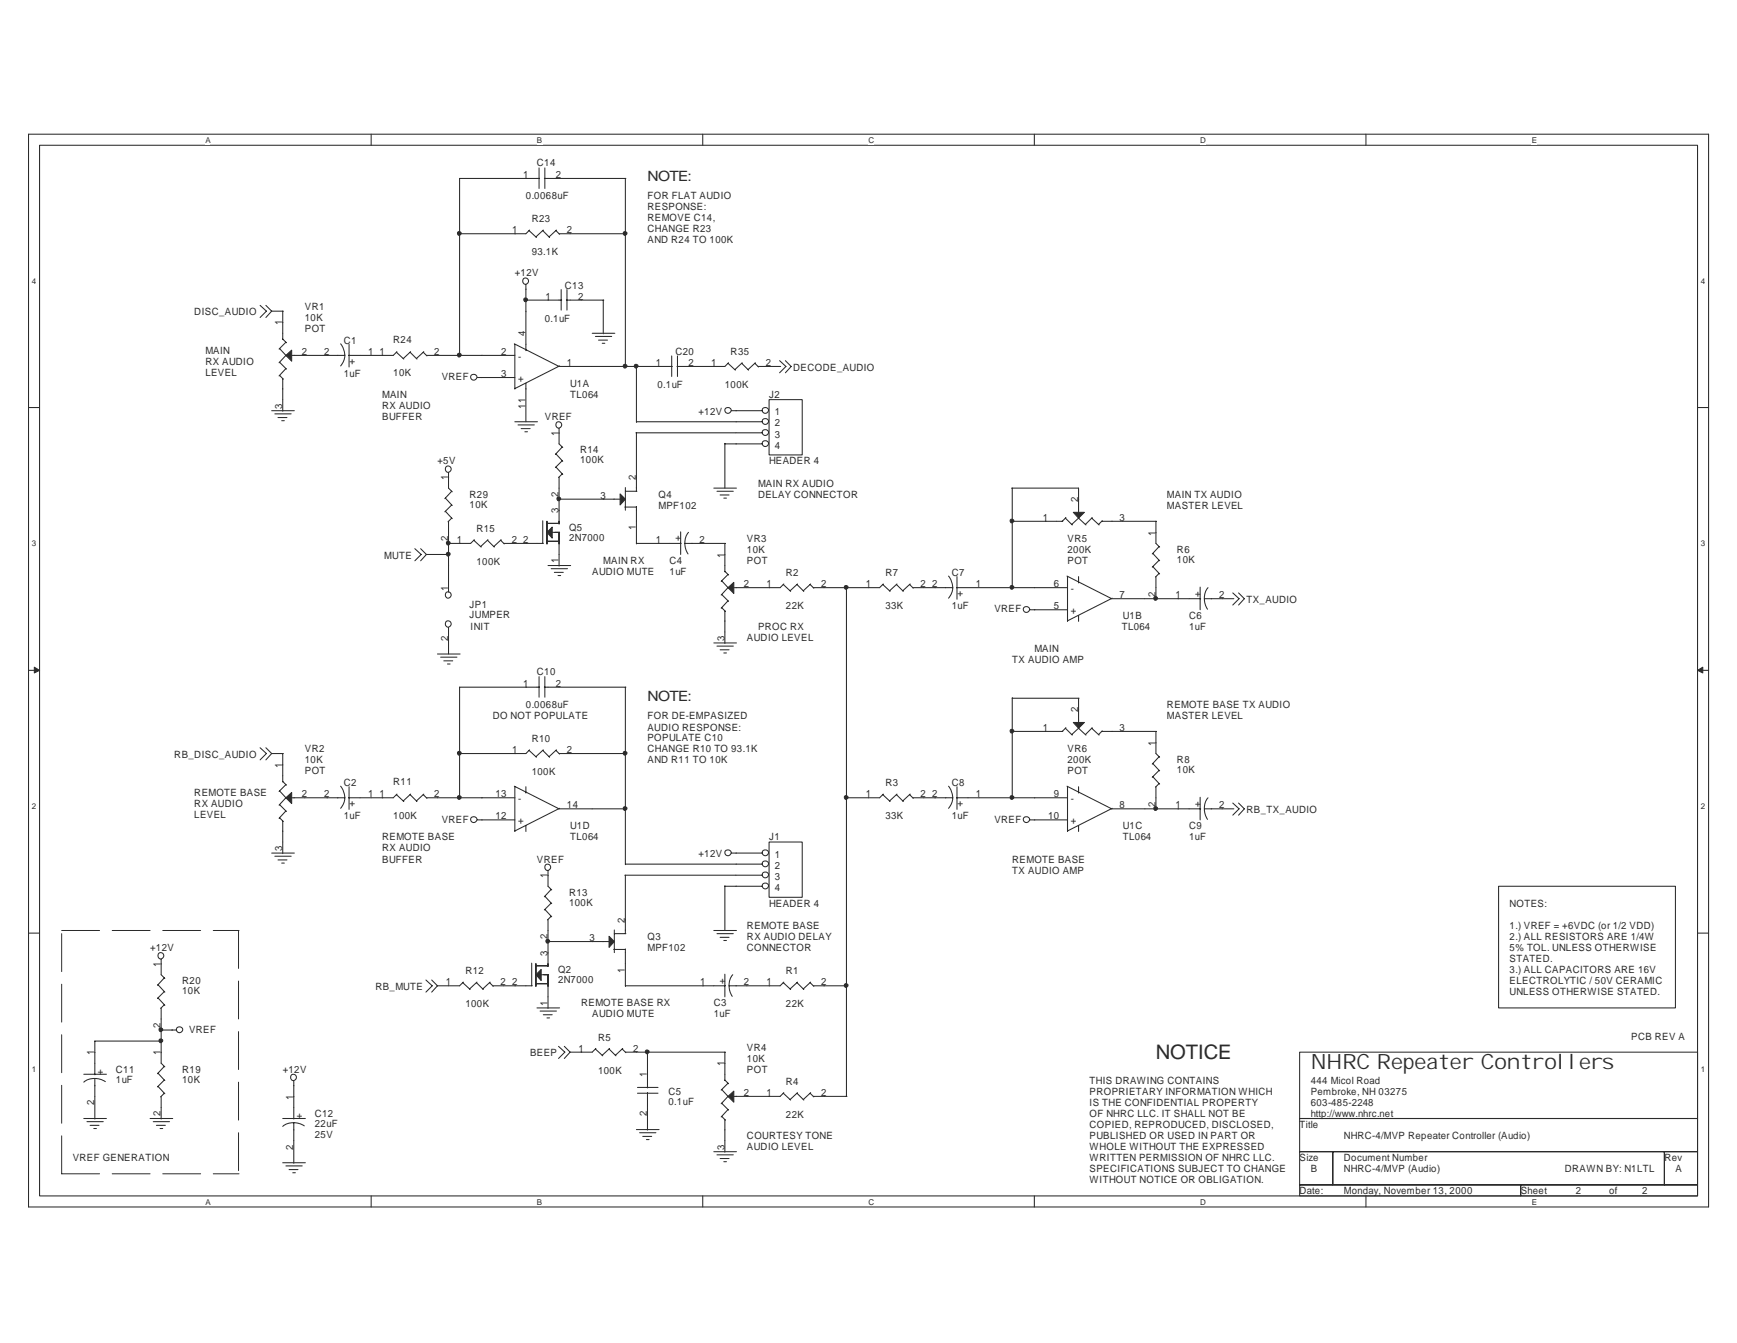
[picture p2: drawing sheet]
<svg xmlns="http://www.w3.org/2000/svg" width="279mm" height="216mm" viewBox="0 0 279 216" stroke-linecap="round" stroke-linejoin="round" font-family="sans-serif">
<path d="M4.6 21.6h270.2v172.4h-270.2zM6.4 23.4h266.7v168.9h-266.7z" fill="none" stroke="#31282a" stroke-width=".17"/>
<g fill="#fff">
<path d="M33 21.8h.8v1.5h-.8z"/>
<path d="M33 192.5h.8v1.4h-.8z"/>
</g>
<path d="M59.7 21.6v1.8M59.7 192.3v1.7" fill="none" stroke="#31282a" stroke-width=".17"/>
<g fill="#fff">
<path d="M86.4 21.8h.8v1.5h-.8z"/>
<path d="M86.4 192.5h.8v1.4h-.8z"/>
</g>
<path d="M113 21.6v1.8M113 192.3v1.7" fill="none" stroke="#31282a" stroke-width=".17"/>
<g fill="#fff">
<path d="M139.7 21.8h.9v1.5h-.9z"/>
<path d="M139.7 192.5h.9v1.4h-.9z"/>
</g>
<path d="M166.4 21.6v1.8M166.4 192.3v1.7" fill="none" stroke="#31282a" stroke-width=".17"/>
<g fill="#fff">
<path d="M193 21.8h1v1.5h-1z"/>
<path d="M193 192.5h1v1.4h-1z"/>
</g>
<path d="M219.7 21.6v1.8M219.7 192.3v1.7" fill="none" stroke="#31282a" stroke-width=".17"/>
<g fill="#fff">
<path d="M246.4 21.8h.8v1.5h-.8z"/>
<path d="M246.4 192.5h.8v1.4h-.8z"/>
<path d="M5.1 44.4h.7v1.5h-.7z"/>
<path d="M273.6 44.4h.6v1.5h-.6z"/>
<path d="M5.1 86.6h.7v1.4h-.7z"/>
<path d="M273.6 86.6h.6v1.4h-.6z"/>
</g>
<path d="M4.6 65.5h1.8M273.1 65.5h1.7" fill="none" stroke="#31282a" stroke-width=".17"/>
<g fill="#fff">
<path d="M5.1 128.8h.7v1.5h-.7z"/>
<path d="M273.6 128.8h.6v1.5h-.6z"/>
</g>
<path d="M4.6 107.8h1.8M273.1 107.8h1.7" fill="none" stroke="#31282a" stroke-width=".17"/>
<g fill="#31282a" stroke="#31282a" stroke-width=".16">
<path d="M5.5 107.3l.9 .5-.9 .4z"/>
<path d="M273.1 107.8l.8-.5v.9z"/>
</g>
<g fill="#fff">
<path d="M5.1 171.1h.7v1.4h-.7z"/>
<path d="M273.6 171.1h.6v1.4h-.6z"/>
</g>
<g fill="none" stroke="#31282a" stroke-width=".17">
<path d="M85.1 37.1l1.2 1.1M85.2 37l-.6 .6h-10.7M86.7 27v3.3M86.8 28.7h-12.9v28.5M87.3 37.1l1.1 1.1M87.4 37l-1.2 1.1M87.6 28.7h13.1M87.6 27v3.3M89.4 37.1l.6 .6M89.5 37l-1.2 1.1M89.9 37.6h10.8M100.6 28.7v30.3"/>
<path d="M41.8 49.1l1.1 .9-1.1 1M42.8 49.1l.9 .9M43.7 50l-.9 1M43.7 50h1.9M45 56l1.1 1.2M45 58.2l1.1 1.1M45.5 50v4.6M45.5 54.5l.6 .6M46 55l-1.1 1.1M46 57.1l-1.1 1.2M46 59.3l-1.1 1.1M46.9 57.1h8.6"/>
<path d="M54.8 55.3a2.67 2.67 0 0 1 0 3.5M56.1 55.4v3.6M63.8 56.6l1.2 1.1M63.9 56.5l-.6 .6h-7.2M66 56.6l1.1 1.1M66.1 56.5l-1.2 1.1M68.1 56.6l.6 .6M68.2 56.5l-1.2 1.1M68.6 57.1h14.2M82.7 55.3l7.2 3.6h18.2M82.8 55.4v7.2M84.6 45.8v10.6"/>
<path d="M84.6 48.2h5.7M90 58.8l-7.2 3.7M90.3 46.6v3.3M91.1 48.2h6M91.2 46.6v3.3M95.3 53.6h3.6M95.8 54.1h2.6M96.3 54.7h1.4M96.9 55.2h.4M97 48.2v5.5M102.4 58.9v9M108 57.2v3.3"/>
<path d="M109 57.2v3.3M117.1 58.4l1.2 1.1M117.2 58.3l-.6 .6h-7.7M119.3 58.4l1.1 1.1M119.4 58.3l-1.2 1.1M121.4 58.4l.6 .6M121.5 58.3l-1.2 1.1M121.9 58.9h3.7M125.4 58l1 .9-1 1M126.3 58l1 .9-1 1M43.7 66h3.6M44.2 66.5h2.6"/>
<path d="M44.7 67.1h1.5M45 60.4l.6 .5M45.3 67.6h.4M45.5 60.9v5.2M72.1 76v2.5l.6 .6M72.7 79l-1.1 1.2M76.8 60.7h6M82.8 67.8h3.7M83.3 68.3h2.6M83.8 68.9h1.5M84.4 69.4h.4M84.6 61.6v6.2"/>
<path d="M89.4 73l1.1 1.2M89.4 75.1l1.1 1.2M89.9 68.9v2.5l.6 .6M89.9 76.7v7.5M90.4 71.9l-1.1 1.2M90.4 74.1l-1.1 1.1M90.4 76.2l-.6 .6M100.6 79h1.9M100.6 78.4v3.6M102.3 69.6h20.3M102.4 67.8h20.2M102.4 69.6v9.4"/>
<path d="M114.8 78.5h3.7M115.3 79h2.6M115.8 79.6h1.5M116.6 71.3v7.2M116.6 71.4h6M117.7 66h4.9M123.7 64.2h5.3v8.9h-5.3zM162.7 78.5h10.8v3.9M162.8 78.5v16.1M66.7 88.2l1 .9-1 1.1M67.7 88.2l.9 .9M68.6 89.1l-.9 1.1"/>
<path d="M68.6 89.1h3.6M71.6 80.1l1.1 1.2M71.6 82.2l1.1 1.2M72.1 83.8v11.3M72.7 81.2l-1.1 1.1M72.7 83.3l-.6 .6M76.2 86.9l1.2 1.1M76.3 86.8l-.6 .6h-3.6M78.4 86.9l1.1 1.1M78.5 86.8l-1.2 1.1M80.5 86.9l.6 .5M80.6 86.8l-1.2 1.1"/>
<path d="M81 87.4h6.4M87.3 83.7v3.7M87.9 84.1h2M88 83.8v3.6M88 87h2M88.1 90.9h3.7M88.7 91.4h2.6M88.8 85.6h1.2M89.2 92h1.4M89.8 92.5h.4M89.9 85.6v5.4M89.9 80.2h9.8"/>
<path d="M100.5 81.5h1.9M102.4 87.4h7.2M102.4 81.4v6M109.5 85.5v3.6M110.2 87.4h6.5M110.8 85.6a3 3 0 0 0-.1 3.5M116.1 93.4l1.1 1.2M116.1 95.6l1.1 1.1M116.1 97.7l.6 .6M116.4 80.1h.4M116.6 87.4v4.5M116.6 98.2v5.2"/>
<path d="M116.6 91.8l.6 .6M117.1 92.4l-1.1 1.1M117.1 94.5l-1.1 1.2M117.1 96.6l-1.1 1.2M126 94l1.2 1.1M126.1 93.9l-.6 .6h-7.5M128.2 94l1.1 1.1M128.3 93.9l-1.2 1.1M130.3 94l.6 .6M130.4 93.9l-1.2 1.1M136.2 94.4v81.9M142 94l1.2 1.1"/>
<path d="M142.1 93.9l-.6 .6h-10.7M144.2 94l1.1 1.1M144.3 93.9l-1.2 1.1M146.3 94l.6 .6M146.4 93.9l-1.2 1.1M146.8 94.5h6.5M152.6 92.6a2.67 2.67 0 0 1 0 3.6M153.8 94.5h17.9M153.9 92.7v3.6M162.8 83.8h8.1M165.7 98h6M171.4 83.3l1.1 1.1"/>
<path d="M171.5 83.2l-.6 .6M171.6 92.6l7.2 3.6h14.3M171.7 92.7v7.2M173.5 83.3l1.2 1.1M173.5 92.7v1M173.5 99v.9M173.6 83.2l-1.2 1.1M175.6 83.3l1.2 1.1M175.7 83.2l-1.1 1.1M177.2 83.8h8.8M177.3 83.7l-.6 .6M178.9 96.2l-7.2 3.6"/>
<path d="M185.4 89l1.1 1.2M185.4 91.1l1.1 1.2M185.9 83.8v3.6l.6 .6M185.9 92.7v3.6M186.4 87.9l-1.1 1.2M186.4 90.1l-1.1 1.1M186.4 92.2l-.6 .6M193 94.4v3.6M193.7 96.2h4.8M194.3 94.5a3 3 0 0 0-.1 3.4M198.3 95.3l1 .9-1 1.1M199.2 95.3l1 .9-1 1.1"/>
<path d="M70.4 105.1h3.6M70.9 105.6h2.6M71.4 106.2h1.4M72 106.7h.4M72.1 100.9v4.2M86.7 108.8v3.3M86.8 110.5h-12.9v17.8M87.6 110.5h13.1M87.6 108.8v3.3M100.6 110.5v28.5M114.8 103.4h3.7M115.3 103.9h2.6"/>
<path d="M115.8 104.5h1.5M116.4 105h.4M162.8 117.6h8.1M162.8 112.2v16.1M162.8 112.2h10.8M171.4 117.1l1.1 1.1M171.5 117l-.6 .6M173.5 112.2v3.9M173.5 117.1l1.2 1.1M173.6 117l-1.2 1.1M175.6 117.1l1.2 1.1M175.7 117l-1.1 1.1"/>
<path d="M177.2 117.6h8.8M177.3 117.5l-.6 .6M185.9 117.6v3.5l.6 .6M41.8 120.2l1.1 .9-1.1 1.1M42.8 120.2l.9 .9M43.7 121.1l-.9 1.1M43.7 137.1h3.6M43.7 121.1h1.9M44.2 137.6h2.6M44.7 138.2h1.5M45 127.2l1.1 1.1M45 129.4l1.1 1.1"/>
<path d="M45 131.5l.6 .6M45.3 138.7h.4M45.5 121.1v4.6M45.5 132v5.2M45.5 125.6l.6 .6M46 126.1l-1.1 1.1M46 128.3l-1.1 1.1M46 130.4l-1.1 1.2M46.9 128.3h8.6M54.8 126.4a2.67 2.67 0 0 1 0 3.5M56.1 126.5v3.6M63.8 127.7l1.2 1.1"/>
<path d="M63.9 127.7l-.6 .6h-7.2M66 127.7l1.1 1.1M66.1 127.7l-1.2 1.1M68.1 127.7l.6 .6M68.2 127.7l-1.2 1.1M68.6 128.3h14.2M76.8 131.8h6M82.7 126.4l7.2 3.6h10.8M82.8 126.5v7.2M84.6 126.5v1M84.6 132.7v1M85.1 120.6l1.2 1.1"/>
<path d="M85.2 120.5l-.6 .6h-10.7M87.3 120.6l1.1 1.1M87.4 120.5l-1.2 1.1M89.4 120.6l.6 .6M89.5 120.5l-1.2 1.1M89.9 121.1h10.8M90 129.9l-7.2 3.7M100.6 138.9h22M117.7 137.1h4.9M123.7 135.4h5.3v8.9h-5.3zM142 127.7l1.2 1.1M142.1 127.7l-.6 .6h-5.4"/>
<path d="M144.2 127.7l1.1 1.1M144.3 127.7l-1.2 1.1M146.3 127.7l.6 .6M146.4 127.7l-1.2 1.1M146.8 128.3h6.5M152.6 126.4a2.67 2.67 0 0 1 0 3.5M153.8 128.3h17.9M153.9 126.5v3.6M165.7 131.8h6M171.6 126.4l7.2 3.6h14.3M171.7 126.5v7.2M173.5 126.5v1"/>
<path d="M173.5 132.7v1M178.9 129.9l-7.2 3.7M185.4 122.7l1.1 1.2M185.4 124.9l1.1 1.1M185.9 126.5v3.6M186.4 121.6l-1.1 1.2M186.4 123.8l-1.1 1.1M186.4 126l-.6 .6M193 128.2v3.6M193.7 130h4.8M194.3 128.3a3 3 0 0 0-.1 3.4M198.3 129.1l1 .9-1 1"/>
<path d="M199.2 129.1l1 .9-1 1M4.6 150h1.8M25.4 158.3l1.1 1.2M25.9 154.2v2.5l.6 .6M26.4 157.2l-1.1 1.2M26.4 159.4l-1.1 1.1M68.5 157.5l1 1-1 1M69.4 157.5l1 1-1 1M74.4 158l1.2 1.1M74.5 157.9l-.6 .6h-3.6M76.6 158l1.1 1.1M76.7 157.9l-1.2 1.1"/>
<path d="M78.8 158l.5 .6M78.8 157.9l-1.1 1.1M79.3 158.5h6.3M85.5 154.8v3.7M86.1 155.3h2M86.2 154.9v3.7M86.2 158.1h2M87 156.7h1.2M87.6 144.1l1.1 1.2M87.6 146.2l1.1 1.2M88.1 140v2.5l.6 .6M88.1 147.8v7.5"/>
<path d="M88.1 156.7v5.4M88.1 151.4h9.9M88.7 147.3l-.6 .6M88.7 143l-1.1 1.2M88.7 145.2l-1.1 1.1M98.7 152.6h1.9M98.8 150.1h1.9M98.8 149.5v3.6M100.5 140.7h22.1M100.6 158.5h16.1M100.6 140.7v9.4M100.6 152.5v6.1"/>
<path d="M114.8 149.6h3.7M115.3 150.1h2.6M115.8 150.7h1.5M116.4 151.2h.4M116.6 142.5h6M116.6 142.4v7.2M116.6 156.6v3.7M117.9 156.7a3 3 0 0 0-.1 3.5M126 158l1.2 1.1M126.1 157.9l-.6 .6h-8.2M128.2 158l1.1 1.1M128.3 157.9l-1.2 1.1"/>
<path d="M130.3 158l.6 .6M130.4 157.9l-1.2 1.1M130.8 158.5h5.4M241 142.5h28.5v19.5h-28.5zM273.1 150h1.7M13.5 179.8h3.6M13.5 172.7h3.6M15.3 173.4v6.5M16.9 173.9a3 3 0 0 0-3.4 .1M24.1 179.8h3.7M25.4 172.5l1.1 1.2M25.4 174.6l1.1 1.2"/>
<path d="M25.4 160.4l1.1 1.2M25.9 162v8.9l.6 .6M25.9 176.3v3.6M25.9 165.6h2.5M26 167.4h-10.7v5.4M26.4 171.4l-1.1 1.2M26.4 173.6l-1.1 1.1M26.4 175.7l-.6 .6M26.4 161.5l-.6 .6M45.5 179.8h3.6M47.3 173.8v6.1M86.4 162h3.6"/>
<path d="M86.9 162.5h2.6M87.4 163.1h1.4M88 163.6h.4M89.8 168.2l1.1 .9-1.1 1.1M90.8 168.2l.9 .9M91.7 169.1l-.9 1.1M95.8 168.6l1.2 1.1M95.9 168.6l-.6 .5h-3.6M98 168.6l1.1 1.1M98.1 168.6l-1.2 1.1M100.1 168.6l.6 .6M100.2 168.6l-1.2 1.1"/>
<path d="M100.6 169.1h16.1M102.5 175.7h3.3M102.5 174.8h3.3M104.1 169.1v5.8M104.1 175.7v6M116.1 175.2l1.1 1.1M116.1 177.4l1.1 1.1M116.1 179.5l.6 .6M116.6 169.1v4.6M116.6 180v5.2M116.6 173.6l.6 .6M117.1 174.1l-1.1 1.1"/>
<path d="M117.1 176.3l-1.1 1.1M117.1 178.4l-1.1 1.2M126 175.7l1.2 1.1M126.1 175.7l-.6 .6h-7.5M128.2 175.7l1.1 1.1M128.3 175.7l-1.2 1.1M130.3 175.7l.6 .6M130.4 175.7l-1.2 1.1M130.8 176.3h5.4M209 169.1h64.1v10.7h-64.1zM209 179.8h64.1v5.3h-64.1zM14 180.3h2.6"/>
<path d="M14.5 180.9h1.4M15.1 181.4h.4M24.7 180.3h2.6M25.2 180.9h1.4M25.8 181.4h.4M45.5 186.9h3.6M46 187.4h2.6M46.5 188h1.4M47.1 188.5h.4M47.3 180.5v6.5M48.9 181a3 3 0 0 0-3.4 .1M102.4 181.6h3.6"/>
<path d="M102.9 182.1h2.6M103.4 182.7h1.4M104 183.2h.4M114.8 185.1h3.7M115.3 185.7h2.6M115.8 186.2h1.5M116.4 186.8h.4M209 190.5h35.6v1.8h-35.6zM209 185.1h5.4v5.4h-5.4zM214.4 185.1h53.3v5.4h-53.3zM244.6 190.5h28.5v1.8h-28.5zM267.7 185.1h5.4v5.4h-5.4z"/>
<circle cx="84.5" cy="45.2" r=".5"/>
<circle cx="72.1" cy="75.4" r=".5"/>
<circle cx="76.2" cy="60.6" r=".5"/>
<circle cx="89.9" cy="68.3" r=".5"/>
<circle cx="117.1" cy="66" r=".5"/>
<circle cx="123.1" cy="71.3" r=".5"/>
<circle cx="123.1" cy="66" r=".5"/>
<circle cx="123.1" cy="67.7" r=".5"/>
<circle cx="123.1" cy="69.5" r=".5"/>
<circle cx="72.1" cy="95.6" r=".5"/>
<circle cx="165.1" cy="98" r=".5"/>
<circle cx="72.1" cy="100.3" r=".5"/>
<circle cx="76.2" cy="131.8" r=".5"/>
<circle cx="88.1" cy="139.4" r=".5"/>
<circle cx="117.1" cy="137.1" r=".5"/>
<circle cx="123.1" cy="138.9" r=".5"/>
<circle cx="123.1" cy="137.1" r=".5"/>
<circle cx="165.1" cy="131.8" r=".5"/>
<circle cx="25.8" cy="153.6" r=".5"/>
<circle cx="123.1" cy="142.4" r=".5"/>
<circle cx="123.1" cy="140.6" r=".5"/>
<circle cx="28.9" cy="165.5" r=".5"/>
<circle cx="47.2" cy="173.2" r=".5"/>
</g>
<path d="M9.9 149.6h28.6M38.4 149.6v39.2M9.9 188.7h28.6M9.9 188.7v-39.2" fill="none" stroke="#31282a" stroke-width=".16" stroke-dasharray="6.1 2"/>
<g fill="#31282a" stroke="#31282a" stroke-width=".17">
<path d="M87 155.9v1.7l-.8-.9z" fill-rule="evenodd"/>
<path d="M117.1 94.5l.9-.9v1.8z" fill-rule="evenodd"/>
<path d="M99.7 79.4l.9 .8-.9 1z" fill-rule="evenodd"/>
<path d="M117.1 176.3l.9-.9v1.8z" fill-rule="evenodd"/>
<path d="M172.6 82.4h1.8l-.9 .9z" fill-rule="evenodd"/>
<path d="M46 57.1l.9-.8v1.8z" fill-rule="evenodd"/>
<path d="M88.8 84.7v1.8l-.8-.9z" fill-rule="evenodd"/>
<path d="M98 150.5l.8 .9-.8 .9z" fill-rule="evenodd"/>
<path d="M172.6 116.1h1.8l-.9 1z" fill-rule="evenodd"/>
<path d="M46 128.3l.9-.9v1.8z" fill-rule="evenodd"/>
<circle cx="100.5" cy="37.5" r=".31"/>
<circle cx="84.5" cy="48.2" r=".31"/>
<circle cx="89.9" cy="80.2" r=".31"/>
<circle cx="72.1" cy="87.3" r=".31"/>
<circle cx="72.1" cy="89.1" r=".31"/>
<circle cx="104.1" cy="169.1" r=".31"/>
<circle cx="25.9" cy="165.5" r=".31"/>
<circle cx="25.9" cy="167.3" r=".31"/>
<circle cx="73.9" cy="37.5" r=".31"/>
<circle cx="73.9" cy="57.1" r=".31"/>
<circle cx="100.5" cy="58.9" r=".31"/>
<circle cx="102.3" cy="58.9" r=".31"/>
<circle cx="162.8" cy="128.2" r=".31"/>
<circle cx="185.9" cy="130" r=".31"/>
<circle cx="162.8" cy="117.5" r=".31"/>
<circle cx="100.5" cy="121.1" r=".31"/>
<circle cx="88.1" cy="151.3" r=".31"/>
<circle cx="73.9" cy="121.1" r=".31"/>
<circle cx="73.9" cy="128.2" r=".31"/>
<circle cx="100.5" cy="130" r=".31"/>
<circle cx="162.8" cy="83.7" r=".31"/>
<circle cx="185.9" cy="96.2" r=".31"/>
<circle cx="162.8" cy="94.4" r=".31"/>
<circle cx="136.1" cy="158.4" r=".31"/>
<circle cx="136.1" cy="128.2" r=".31"/>
<circle cx="136.1" cy="94.4" r=".31"/>
</g>
<text font-size="3.4" fill="#31282a" x="210.8" y="171.9">NHRC Repeater Controllers</text>
<text font-size="3.2" fill="#31282a" x="185.9" y="170.2">NOTICE</text>
<g font-size="2.3" fill="#31282a">
<text x="104.1" y="29.1">NOTE:</text>
<text x="104.1" y="112.7">NOTE:</text>
</g>
<g font-size="1.6" fill="#31282a">
<text x="84.2" y="28.6">1</text>
<text x="86.4" y="26.7">C14</text>
<text x="89.4" y="28.6">2</text>
<text x="84.6" y="32">0.0068uF</text>
<text x="85.5" y="35.7">R23</text>
<text x="104.1" y="32">FOR FLAT AUDIO</text>
<text x="104.1" y="33.8">RESPONSE:</text>
<text x="104.1" y="35.5">REMOVE C14,</text>
<text x="82.4" y="37.5">1</text>
<text x="85.5" y="41">93.1K</text>
<text x="91.2" y="37.5">2</text>
<text x="104.1" y="37.3">CHANGE R23</text>
<text x="104.1" y="39.1">AND R24 TO 100K</text>
<text x="82.8" y="44.4">+12V</text>
<text x="90.9" y="46.4">C13</text>
<text x="31.3" y="50.7">DISC_AUDIO</text>
<text x="45.4" y="52.3" transform="rotate(-90 45.4 52.3)">1</text>
<text x="49" y="49.8">VR1</text>
<text x="49" y="51.5">10K</text>
<text x="49" y="53.3">POT</text>
<text x="87.6" y="51.7">0.1uF</text>
<text x="87.7" y="48.2">1</text>
<text x="93" y="48.2">2</text>
<text x="33" y="56.9">MAIN</text>
<text x="33" y="58.7">RX AUDIO</text>
<text x="48.5" y="57">2</text>
<text x="52.2" y="57">2</text>
<text x="55.3" y="55.3">C1</text>
<text x="56.2" y="57.6" transform="rotate(90 56.2 57.6)">+</text>
<text x="59.2" y="57">1</text>
<text x="61.1" y="57">1</text>
<text x="63.3" y="55.1">R24</text>
<text x="69.9" y="57">2</text>
<text x="80.6" y="57">2</text>
<text x="83.3" y="57.8">-</text>
<text x="84.5" y="54.1" transform="rotate(-90 84.5 54.1)">4</text>
<text x="91.2" y="58.8">1</text>
<text x="105.5" y="58.8">1</text>
<text x="108.6" y="57">C20</text>
<text x="110.8" y="58.8">2</text>
<text x="114.4" y="58.8">1</text>
<text x="117.5" y="57">R35</text>
<text x="123.2" y="58.8">2</text>
<text x="127.6" y="59.6">DECODE_AUDIO</text>
<text x="33" y="60.4">LEVEL</text>
<text x="45.4" y="65.7" transform="rotate(-90 45.4 65.7)">3</text>
<text x="55.3" y="60.6">1uF</text>
<text x="61.5" y="65.8">RX AUDIO</text>
<text x="61.5" y="64">MAIN</text>
<text x="63.3" y="60.4">10K</text>
<text x="71" y="61.1">VREF</text>
<text x="80.6" y="60.6">3</text>
<text x="83.3" y="61.4">+</text>
<text x="84.5" y="65.7" transform="rotate(-90 84.5 65.7)">11</text>
<text x="91.7" y="62.2">U1A</text>
<text x="91.7" y="64">TL064</text>
<text x="105.8" y="62.4">0.1uF</text>
<text x="116.6" y="62.4">100K</text>
<text x="123.7" y="64">J2</text>
<text x="61.5" y="67.5">BUFFER</text>
<text x="87.6" y="67.5">VREF</text>
<text x="89.8" y="70.1" transform="rotate(-90 89.8 70.1)">1</text>
<text x="112.4" y="66.7">+12V</text>
<text x="124.6" y="66.8">1</text>
<text x="124.6" y="68.6">2</text>
<text x="124.6" y="70.3">3</text>
<text x="70.4" y="74.7">+5V</text>
<text x="72.1" y="77.2" transform="rotate(-90 72.1 77.2)">1</text>
<text x="93.3" y="72.9">R14</text>
<text x="93.3" y="74.5">100K</text>
<text x="102.3" y="77.2" transform="rotate(-90 102.3 77.2)">2</text>
<text x="123.7" y="74.7">HEADER 4</text>
<text x="124.6" y="72.1">4</text>
<text x="75.5" y="80">R29</text>
<text x="75.5" y="81.6">10K</text>
<text x="89.8" y="82.5" transform="rotate(-90 89.8 82.5)">3</text>
<text x="89.8" y="79.9" transform="rotate(-90 89.8 79.9)">2</text>
<text x="96.6" y="80.2">3</text>
<text x="105.9" y="80">Q4</text>
<text x="105.9" y="81.8">MPF102</text>
<text x="121.9" y="78.2">MAIN RX AUDIO</text>
<text x="121.9" y="80">DELAY CONNECTOR</text>
<text x="167.7" y="83.7">1</text>
<text x="173.4" y="80.8" transform="rotate(-90 173.4 80.8)">2</text>
<text x="180.1" y="83.7">3</text>
<text x="187.7" y="81.8">MASTER LEVEL</text>
<text x="187.7" y="80">MAIN TX AUDIO</text>
<text x="61.8" y="89.8">MUTE</text>
<text x="72.1" y="87" transform="rotate(-90 72.1 87)">2</text>
<text x="73.5" y="87.3">1</text>
<text x="76.6" y="85.5">R15</text>
<text x="82.3" y="87.3">2</text>
<text x="84.2" y="87.3">2</text>
<text x="91.5" y="85.3">Q5</text>
<text x="91.5" y="86.9">2N7000</text>
<text x="102.3" y="85.2" transform="rotate(-90 102.3 85.2)">1</text>
<text x="105.5" y="87.3">1</text>
<text x="109.6" y="87" transform="rotate(-90 109.6 87)">+</text>
<text x="112.5" y="87.3">2</text>
<text x="116.5" y="89.6" transform="rotate(-90 116.5 89.6)">1</text>
<text x="120.2" y="87.1">VR3</text>
<text x="120.2" y="88.9">10K</text>
<text x="171.7" y="87.1">VR5</text>
<text x="171.7" y="88.9">200K</text>
<text x="185.8" y="86.1" transform="rotate(-90 185.8 86.1)">1</text>
<text x="189.3" y="88.9">R6</text>
<text x="72.1" y="95" transform="rotate(-90 72.1 95)">1</text>
<text x="76.6" y="90.8">100K</text>
<text x="89.8" y="90.6" transform="rotate(-90 89.8 90.6)">1</text>
<text x="95.3" y="92.4">AUDIO MUTE</text>
<text x="97" y="90.7">MAIN RX</text>
<text x="107.7" y="90.7">C4</text>
<text x="107.7" y="92.4">1uF</text>
<text x="119.6" y="94.4">2</text>
<text x="120.2" y="90.7">POT</text>
<text x="123.3" y="94.4">1</text>
<text x="126.4" y="92.6">R2</text>
<text x="132.1" y="94.4">2</text>
<text x="139.3" y="94.4">1</text>
<text x="142.4" y="92.6">R7</text>
<text x="148.1" y="94.4">2</text>
<text x="150" y="94.4">2</text>
<text x="153.1" y="92.6">C7</text>
<text x="154" y="95" transform="rotate(90 154 95)">+</text>
<text x="157" y="94.4">1</text>
<text x="169.5" y="94.4">6</text>
<text x="171.7" y="90.7">POT</text>
<text x="172.2" y="95.1">-</text>
<text x="185.8" y="95.9" transform="rotate(-90 185.8 95.9)">2</text>
<text x="189.3" y="90.5">10K</text>
<text x="193.1" y="95.9" transform="rotate(-90 193.1 95.9)">+</text>
<text x="75.5" y="97.8">JP1</text>
<text x="75.5" y="99.4">JUMPER</text>
<text x="75.7" y="101.3">INIT</text>
<text x="121.9" y="101.3">PROC RX</text>
<text x="126.4" y="97.9">22K</text>
<text x="142.4" y="97.9">33K</text>
<text x="153.1" y="97.9">1uF</text>
<text x="159.9" y="98.4">VREF</text>
<text x="169.5" y="97.9">5</text>
<text x="172.2" y="98.7">+</text>
<text x="180.1" y="96.2">7</text>
<text x="180.4" y="101.3">TL064</text>
<text x="180.6" y="99.6">U1B</text>
<text x="189.1" y="96.2">1</text>
<text x="191.3" y="99.6">C6</text>
<text x="191.3" y="101.3">1uF</text>
<text x="196.1" y="96.2">2</text>
<text x="200.5" y="96.9">TX_AUDIO</text>
<text x="72.1" y="103" transform="rotate(-90 72.1 103)">2</text>
<text x="116.5" y="103" transform="rotate(-90 116.5 103)">3</text>
<text x="120.2" y="103.1">AUDIO LEVEL</text>
<text x="162.8" y="106.7">TX AUDIO AMP</text>
<text x="166.4" y="104.9">MAIN</text>
<text x="84.2" y="110.4">1</text>
<text x="84.6" y="113.8">0.0068uF</text>
<text x="86.4" y="108.4">C10</text>
<text x="89.4" y="110.4">2</text>
<text x="187.7" y="113.8">REMOTE BASE TX AUDIO</text>
<text x="79.3" y="115.6">DO NOT POPULATE</text>
<text x="85.5" y="119.3">R10</text>
<text x="104.1" y="115.6">FOR DE-EMPASIZED</text>
<text x="104.1" y="117.6">AUDIO RESPONSE:</text>
<text x="104.1" y="119.1">POPULATE C10</text>
<text x="167.7" y="117.5">1</text>
<text x="173.4" y="114.5" transform="rotate(-90 173.4 114.5)">2</text>
<text x="180.1" y="117.5">3</text>
<text x="185.8" y="119.9" transform="rotate(-90 185.8 119.9)">1</text>
<text x="187.7" y="115.6">MASTER LEVEL</text>
<text x="28" y="121.8">RB_DISC_AUDIO</text>
<text x="45.4" y="123.4" transform="rotate(-90 45.4 123.4)">1</text>
<text x="49" y="120.9">VR2</text>
<text x="49" y="122.7">10K</text>
<text x="49" y="124.4">POT</text>
<text x="82.4" y="121.1">1</text>
<text x="85.5" y="124.6">100K</text>
<text x="91.2" y="121.1">2</text>
<text x="104.1" y="120.9">CHANGE R10 TO 93.1K</text>
<text x="104.1" y="122.7">AND R11 TO 10K</text>
<text x="171.7" y="120.9">VR6</text>
<text x="171.7" y="122.7">200K</text>
<text x="171.7" y="124.4">POT</text>
<text x="189.3" y="122.7">R8</text>
<text x="189.3" y="124.3">10K</text>
<text x="31.3" y="128">REMOTE BASE</text>
<text x="31.3" y="131.6">LEVEL</text>
<text x="31.3" y="129.8">RX AUDIO</text>
<text x="48.5" y="128.2">2</text>
<text x="52.2" y="128.2">2</text>
<text x="55.3" y="126.4">C2</text>
<text x="55.3" y="131.7">1uF</text>
<text x="56.2" y="128.8" transform="rotate(90 56.2 128.8)">+</text>
<text x="59.2" y="128.2">1</text>
<text x="61.1" y="128.2">1</text>
<text x="63.3" y="126.2">R11</text>
<text x="63.3" y="131.7">100K</text>
<text x="69.9" y="128.2">2</text>
<text x="79.7" y="128.2">13</text>
<text x="79.7" y="131.7">12</text>
<text x="83.3" y="128.9">-</text>
<text x="91.2" y="129.9">14</text>
<text x="139.3" y="128.2">1</text>
<text x="142.4" y="126.4">R3</text>
<text x="142.4" y="131.7">33K</text>
<text x="148.1" y="128.2">2</text>
<text x="150" y="128.2">2</text>
<text x="153.1" y="126.4">C8</text>
<text x="153.1" y="131.7">1uF</text>
<text x="154" y="128.8" transform="rotate(90 154 128.8)">+</text>
<text x="157" y="128.2">1</text>
<text x="168.6" y="131.7">10</text>
<text x="169.5" y="128.2">9</text>
<text x="172.2" y="128.9">-</text>
<text x="180.1" y="129.9">8</text>
<text x="185.8" y="129.7" transform="rotate(-90 185.8 129.7)">2</text>
<text x="189.1" y="129.9">1</text>
<text x="193.1" y="129.7" transform="rotate(-90 193.1 129.7)">+</text>
<text x="196.1" y="129.9">2</text>
<text x="200.5" y="130.7">RB_TX_AUDIO</text>
<text x="45.4" y="136.8" transform="rotate(-90 45.4 136.8)">3</text>
<text x="61.5" y="136.9">RX AUDIO</text>
<text x="61.5" y="135.1">REMOTE BASE</text>
<text x="71" y="132.2">VREF</text>
<text x="83.3" y="132.5">+</text>
<text x="91.7" y="133.3">U1D</text>
<text x="91.7" y="135.1">TL064</text>
<text x="112.4" y="137.8">+12V</text>
<text x="123.7" y="135.1">J1</text>
<text x="124.6" y="137.9">1</text>
<text x="159.9" y="132.2">VREF</text>
<text x="172.2" y="132.5">+</text>
<text x="180.6" y="133.3">U1C</text>
<text x="180.6" y="135.1">TL064</text>
<text x="191.3" y="133.3">C9</text>
<text x="191.3" y="135.1">1uF</text>
<text x="61.5" y="138.7">BUFFER</text>
<text x="86.4" y="138.7">VREF</text>
<text x="88.1" y="141.2" transform="rotate(-90 88.1 141.2)">1</text>
<text x="91.5" y="144">R13</text>
<text x="124.6" y="139.7">2</text>
<text x="124.6" y="141.5">3</text>
<text x="124.6" y="143.2">4</text>
<text x="162.8" y="138.7">REMOTE BASE</text>
<text x="162.8" y="140.4">TX AUDIO AMP</text>
<text x="91.5" y="145.6">100K</text>
<text x="100.5" y="148.3" transform="rotate(-90 100.5 148.3)">2</text>
<text x="120.2" y="149.3">REMOTE BASE</text>
<text x="123.7" y="145.8">HEADER 4</text>
<text x="242.8" y="145.8">NOTES:</text>
<text x="242.8" y="149.3">1.) VREF = +6VDC (or 1/2 VDD)</text>
<text x="24.1" y="152.9">+12V</text>
<text x="25.8" y="155.4" transform="rotate(-90 25.8 155.4)">1</text>
<text x="88.1" y="153.7" transform="rotate(-90 88.1 153.7)">3</text>
<text x="88.1" y="151" transform="rotate(-90 88.1 151)">2</text>
<text x="94.8" y="151.3">3</text>
<text x="104.1" y="151.1">Q3</text>
<text x="104.1" y="152.9">MPF102</text>
<text x="120.2" y="152.9">CONNECTOR</text>
<text x="120.2" y="151.1">RX AUDIO DELAY</text>
<text x="242.8" y="151.1">2.) ALL RESISTORS ARE 1/4W</text>
<text x="242.8" y="152.9">5% TOL. UNLESS OTHERWISE</text>
<text x="242.8" y="154.7">STATED.</text>
<text x="29.3" y="158.2">R20</text>
<text x="29.3" y="159.8">10K</text>
<text x="60.4" y="159.2">RB_MUTE</text>
<text x="71.7" y="158.4">1</text>
<text x="74.9" y="156.6">R12</text>
<text x="74.9" y="161.9">100K</text>
<text x="80.5" y="158.4">2</text>
<text x="82.4" y="158.4">2</text>
<text x="88.1" y="161.7" transform="rotate(-90 88.1 161.7)">1</text>
<text x="89.8" y="156.4">Q2</text>
<text x="89.8" y="158.1">2N7000</text>
<text x="93.5" y="161.8">REMOTE BASE RX</text>
<text x="100.5" y="156.4" transform="rotate(-90 100.5 156.4)">1</text>
<text x="112.6" y="158.4">1</text>
<text x="114.8" y="161.8">C3</text>
<text x="116.7" y="158.1" transform="rotate(-90 116.7 158.1)">+</text>
<text x="119.6" y="158.4">2</text>
<text x="123.3" y="158.4">1</text>
<text x="126.4" y="156.6">R1</text>
<text x="126.4" y="161.9">22K</text>
<text x="132.1" y="158.4">2</text>
<text x="242.8" y="156.4">3.) ALL CAPACITORS ARE 16V</text>
<text x="242.8" y="158.2">ELECTROLYTIC / 50V CERAMIC</text>
<text x="242.8" y="160">UNLESS OTHERWISE STATED.</text>
<text x="25.8" y="165.2" transform="rotate(-90 25.8 165.2)">2</text>
<text x="30.4" y="166">VREF</text>
<text x="95.3" y="163.6">AUDIO MUTE</text>
<text x="96.2" y="167.3">R5</text>
<text x="114.8" y="163.6">1uF</text>
<text x="262.4" y="167.1">PCB REV A</text>
<text x="15.2" y="169.7" transform="rotate(-90 15.2 169.7)">1</text>
<text x="15.8" y="172.8">+</text>
<text x="18.6" y="172.4">C11</text>
<text x="25.8" y="169.7" transform="rotate(-90 25.8 169.7)">1</text>
<text x="29.3" y="172.4">R19</text>
<text x="45.5" y="172.4">+12V</text>
<text x="85.3" y="169.8">BEEP</text>
<text x="93.1" y="169.1">1</text>
<text x="96.2" y="172.6">100K</text>
<text x="101.9" y="169.1">2</text>
<text x="104.1" y="173.2" transform="rotate(-90 104.1 173.2)">1</text>
<text x="116.5" y="171.4" transform="rotate(-90 116.5 171.4)">1</text>
<text x="120.2" y="168.9">VR4</text>
<text x="120.2" y="170.7">10K</text>
<text x="120.2" y="172.4">POT</text>
<text x="15.2" y="177.7" transform="rotate(-90 15.2 177.7)">2</text>
<text x="18.6" y="174.1">1uF</text>
<text x="25.8" y="179.5" transform="rotate(-90 25.8 179.5)">2</text>
<text x="29.3" y="174.1">10K</text>
<text x="47.2" y="176.8" transform="rotate(-90 47.2 176.8)">1</text>
<text x="47.8" y="179.9">+</text>
<text x="50.6" y="179.6">C12</text>
<text x="104.1" y="179.5" transform="rotate(-90 104.1 179.5)">2</text>
<text x="107.5" y="176">C5</text>
<text x="107.5" y="177.6">0.1uF</text>
<text x="119.6" y="176.2">2</text>
<text x="123.3" y="176.2">1</text>
<text x="126.4" y="174.4">R4</text>
<text x="126.4" y="179.7">22K</text>
<text x="132.1" y="176.2">2</text>
<text x="175.3" y="174.2">THIS DRAWING CONTAINS</text>
<text x="175.3" y="176">PROPRIETARY INFORMATION WHICH</text>
<text x="175.3" y="177.8">IS THE CONFIDENTIAL PROPERTY</text>
<text x="175.3" y="179.6">OF NHRC LLC. IT SHALL NOT BE</text>
<text x="210.8" y="174.2">444 Micol Road</text>
<text x="210.8" y="176">Pembroke, NH 03275</text>
<text x="210.8" y="177.8">603-485-2248</text>
<text x="210.8" y="179.6">http://www.nhrc.net</text>
<text x="47.2" y="184.8" transform="rotate(-90 47.2 184.8)">2</text>
<text x="50.6" y="181.2">22uF</text>
<text x="50.6" y="182.9">25V</text>
<text x="116.5" y="184.8" transform="rotate(-90 116.5 184.8)">3</text>
<text x="120.2" y="184.9">AUDIO LEVEL</text>
<text x="120.2" y="183.1">COURTESY TONE</text>
<text x="175.3" y="181.3">COPIED, REPRODUCED, DISCLOSED,</text>
<text x="175.3" y="183.1">PUBLISHED OR USED IN PART OR</text>
<text x="175.3" y="184.9">WHOLE WITHOUT THE EXPRESSED</text>
<text x="209" y="181.3">Title</text>
<text x="216.2" y="183.1">NHRC-4/MVP Repeater Controller (Audio)</text>
<text x="11.7" y="186.7">VREF GENERATION</text>
<text x="175.3" y="186.7">WRITTEN PERMISSION OF NHRC LLC.</text>
<text x="175.3" y="188.4">SPECIFICATIONS SUBJECT TO CHANGE</text>
<text x="175.3" y="190.2">WITHOUT NOTICE OR OBLIGATION.</text>
<text x="209" y="186.7">Size</text>
<text x="210.8" y="188.4">B</text>
<text x="216.2" y="188.4">NHRC-4/MVP (Audio)</text>
<text x="216.2" y="186.7">Document Number</text>
<text x="251.7" y="188.4">DRAWN BY: N1LTL</text>
<text x="267.7" y="186.7">Rev</text>
<text x="269.5" y="188.4">A</text>
<text x="209" y="192">Date:</text>
<text x="216.2" y="192">Monday, November 13, 2000</text>
<text x="244.6" y="192">Sheet</text>
<text x="253.5" y="192">2</text>
<text x="258.8" y="192">of</text>
<text x="264.2" y="192">2</text>
</g>
<g font-size="1.3" fill="#31282a">
<text x="33" y="23">A</text>
<text x="86.4" y="23">B</text>
<text x="139.7" y="23">C</text>
<text x="193" y="23">D</text>
<text x="246.4" y="23">E</text>
<text x="5.1" y="45.6">4</text>
<text x="273.6" y="45.6">4</text>
<text x="5.1" y="87.8">3</text>
<text x="273.6" y="87.8">3</text>
<text x="5.1" y="130">2</text>
<text x="273.6" y="130">2</text>
<text x="5.1" y="172.3">1</text>
<text x="273.6" y="172.3">1</text>
<text x="33" y="193.7">A</text>
<text x="86.4" y="193.7">B</text>
<text x="139.7" y="193.7">C</text>
<text x="193" y="193.7">D</text>
<text x="246.4" y="193.7">E</text>
</g>
</svg>
